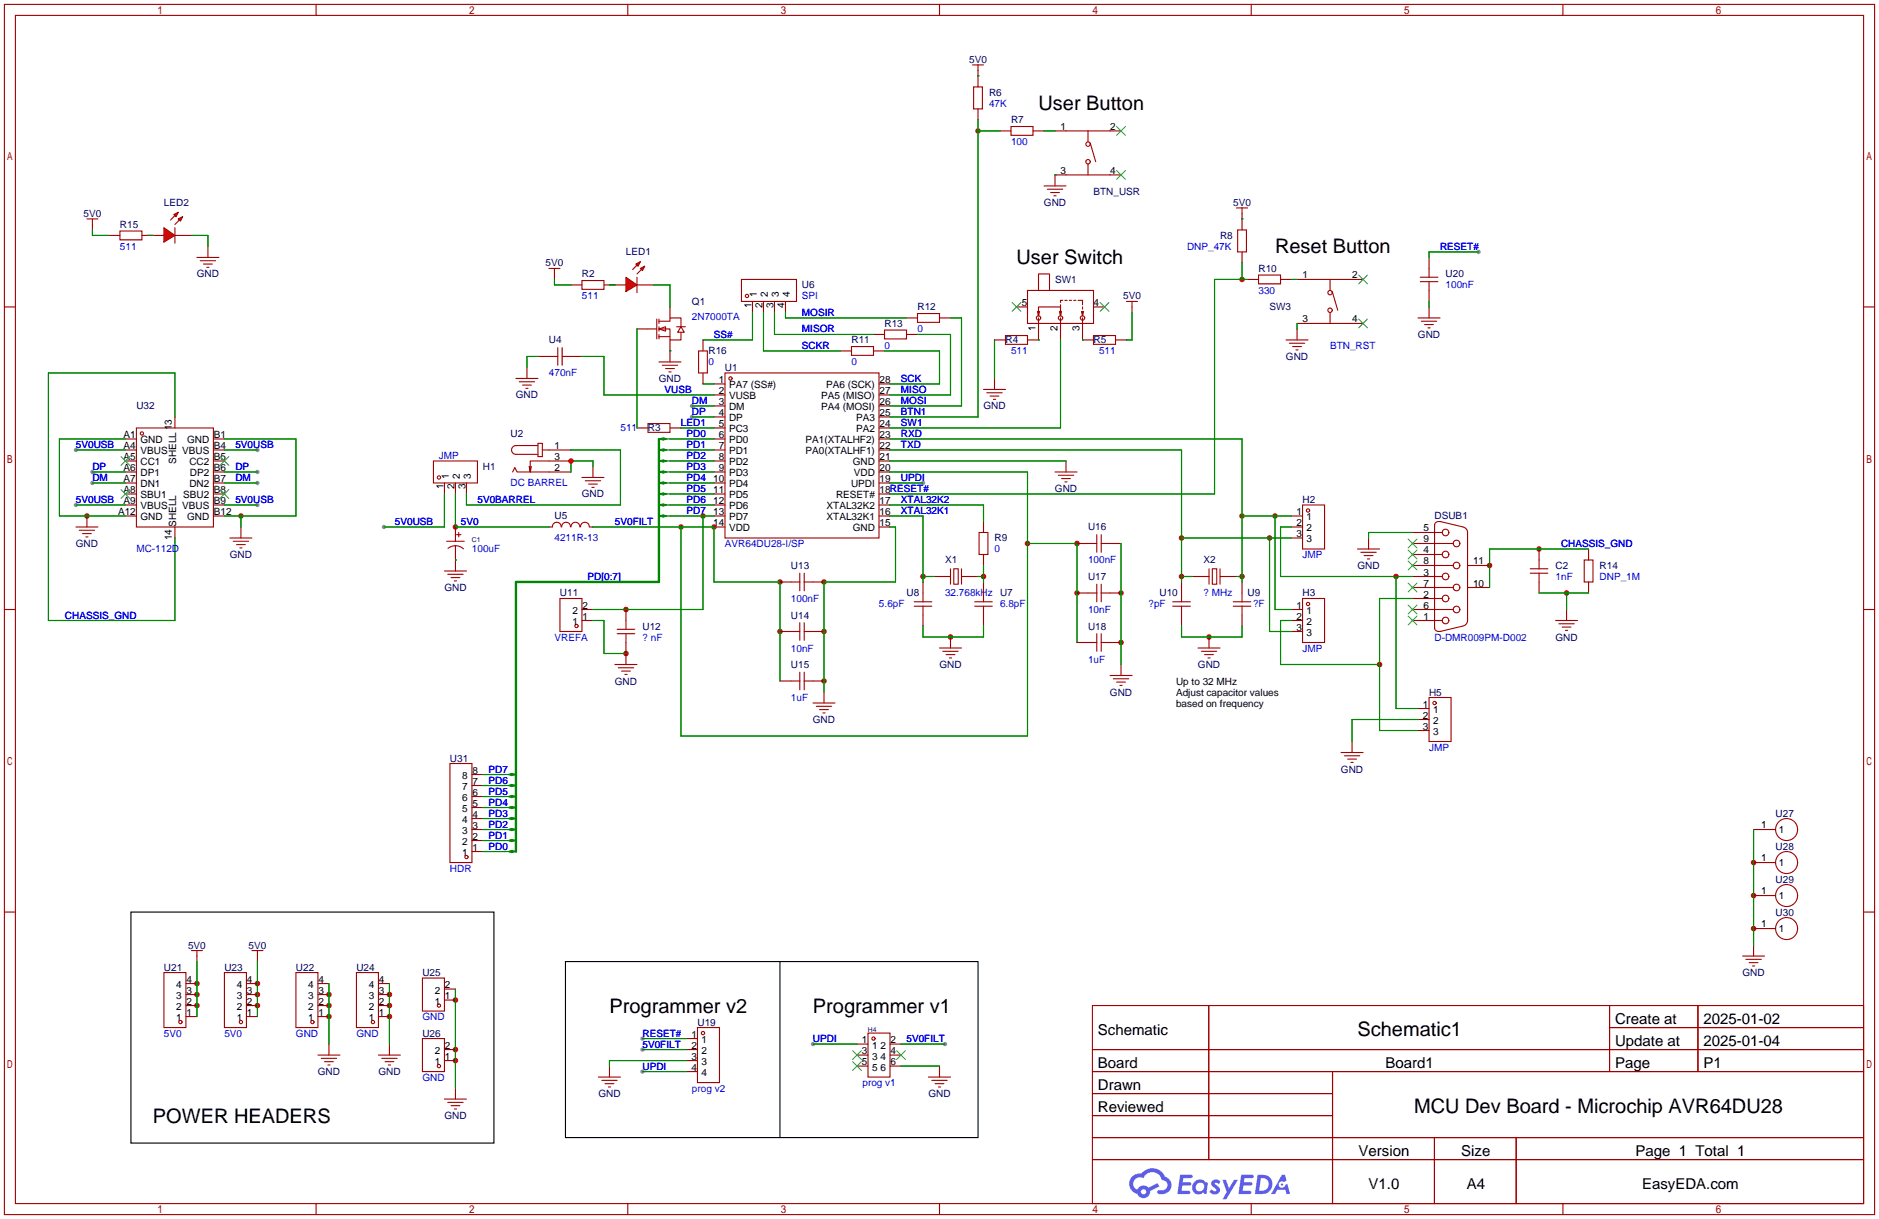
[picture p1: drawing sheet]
<svg xmlns="http://www.w3.org/2000/svg" width="434mm" height="281mm" viewBox="0 0 434 281" stroke-linecap="round" stroke-linejoin="round" font-family="sans-serif">
<g fill="#999">
<circle cx="88.6" cy="121.7" r=".51"/>
<circle cx="148.3" cy="239.8" r=".51"/>
<circle cx="148.3" cy="242.3" r=".51"/>
<circle cx="213.1" cy="111.5" r=".51"/>
<circle cx="148.3" cy="247.4" r=".51"/>
<circle cx="187.7" cy="241" r=".51"/>
<circle cx="218.2" cy="241" r=".51"/>
<circle cx="341.4" cy="58.2" r=".51"/>
<circle cx="17.5" cy="103.9" r=".51"/>
<circle cx="17.5" cy="116.6" r=".51"/>
<circle cx="59.4" cy="103.9" r=".51"/>
<circle cx="59.4" cy="116.6" r=".51"/>
<circle cx="59.4" cy="111.5" r=".51"/>
<circle cx="21.3" cy="111.5" r=".51"/>
<circle cx="59.4" cy="109" r=".51"/>
<circle cx="21.3" cy="109" r=".51"/>
<circle cx="159.8" cy="96.3" r=".51"/>
<circle cx="159.8" cy="93.7" r=".51"/>
</g>
<g fill="none" stroke="#a10000" stroke-width=".25">
<path d="M1 1h431.8v279.4h-431.8zM3.6 3.6h426.7v274.3h-426.7zM73 1v2.6M144.9 1v2.6M216.9 1v2.6M288.9 1v2.6M360.8 1v2.6M1 70.9h2.6M430.3 70.9h2.5M1 140.7h2.6M430.3 140.7h2.5M1 210.6h2.6"/>
<path d="M430.3 210.6h2.5M252.2 232.2h178.1v45.7h-178.1zM279.1 232.2v35.5M371.6 232.2v15.2M371.6 237.2h58.7M392 232.2v15.2M252.2 242.3h178.1M252.2 247.4h178.1M252.2 252.5h55.5M252.2 257.6h55.5M307.7 247.4v30.5M73 277.9v2.5"/>
<path d="M144.9 277.9v2.5M216.9 277.9v2.5M252.2 262.6h178.1M252.2 267.7h178.1M288.9 277.9v2.5M331.2 262.6v15.3M350.1 262.6v15.3M360.8 277.9v2.5"/>
</g>
<g fill="#5487ff">
<path d="M280 272.6a1.3 1.3 0 0 1 1.8 .2l-.4 .7a.54 .54 0 0 0-.9-.3l.1 .2a1.28 1.28 0 0 1 .8 2 1.53 1.53 0 0 1-2.2-.2l.5-.6 .8 .4a.31 .31 0 0 0 .4-.3 .31 .31 0 0 0-.3-.3 1.12 1.12 0 0 1-.6-1.8z"/>
<path d="M282.2 272.4h.9l.6 1.9 1.2-1.9h.9l-2.7 4.5h-.9l1-1.7z"/>
<path d="M272.5 271.2h2.2a.46 .46 0 0 1 .5 .1 .46 .46 0 0 1 .1 .5l-.3 .2h-1.8l-.1 .9h1.6a.4 .4 0 0 1 .4 .5 .4 .4 0 0 1-.4 .3h-1.7l-.2 1.2h1.4a.46 .46 0 0 1 .5 .1 .46 .46 0 0 1 .1 .5l-.3 .2h-2.7z"/>
<path d="M286.6 271.2h2.2a.47 .47 0 0 1 .5 .1 .47 .47 0 0 1 .1 .5l-.3 .2h-1.8l-.1 .9h1.6a.4 .4 0 0 1 .4 .5 .4 .4 0 0 1-.4 .3h-1.7l-.2 1.2h1.4a.46 .46 0 0 1 .5 .1 .46 .46 0 0 1 .1 .5l-.3 .2h-2.7z"/>
<path d="M296 271.2h.7l.4 1.4-.7 .3a.75 .75 0 0 0-1.1 .3 .75 .75 0 0 0 .5 1 .75 .75 0 0 0 .9-.6l.5-.3 .7 2.4h-.9l-.2-1h-1.9l-.5 1h-.9z"/>
<path d="M290.4 271.2l-.7 4.5h1.5a2.27 2.27 0 0 0 2.6-2.3 2.27 2.27 0 0 0-2.7-2.2zM291.1 272a1.5 1.5 0 0 1 1.8 1.5 1.5 1.5 0 0 1-1.9 1.4h-.3z"/>
<path d="M275.8 272.8a1.6 1.6 0 0 0-.3 2.3 1.6 1.6 0 0 0 2.3 .2l.8 .4 .3-2.5-.2-.3h-.5a1.58 1.58 0 0 0-2.4-.1zM276.4 273.4a.99 .99 0 0 1 1.6 .5 .99 .99 0 0 1-1.3 1.1 .98 .98 0 0 1-.3-1.6z"/>
<path d="M261.4 271.6a2.37 2.37 0 0 0 1.2 4 1.54 1.54 0 0 0 1.7 1 1.54 1.54 0 0 0 1.3-1.6l2.1-1.1-.5-.8-2 1.1a1.57 1.57 0 0 0-2.6 .5 1.5 1.5 0 0 1-.8-2.1 1.5 1.5 0 0 1 2.2-.6 2.23 2.23 0 0 1 2.3-1.4 2.23 2.23 0 0 1 2 1.9 1.16 1.16 0 0 1 1.2 1 1.16 1.16 0 0 1-1.1 1.3h-.6a.47 .47 0 0 0-.6 .4 .47 .47 0 0 0 .4 .5 2.14 2.14 0 0 0 2.7-1.3 2.14 2.14 0 0 0-1.3-2.8 3.2 3.2 0 0 0-5.5-.7l-1.1 .1zM263.4 275.2a.6 .6 0 0 1 1.2 0 .6 .6 0 0 1-1.2 0z"/>
<circle cx="296" cy="273.5" r=".28"/>
</g>
<g fill="none" stroke="#a10000" stroke-width=".25">
<path d="M119.1 87.4h5.1M119.9 88.1h3.5M120.6 88.9h2.1M121.4 89.7h.5M126.7 82.3h2.1M128.8 80.3v4M129.8 82.3h2M129.8 80.3v4M167.4 86.1h35.5v38.1h-35.5zM100.1 106.4h10.1v5.1h-10.1zM118.4 109l.5-1.1 .5 1.1h7.3M122.7 107.7l-.3 1.3"/>
<path d="M124.2 102.4h1v3h-1zM124.2 102.9h-5.1a1.02 1.02 0 0 0-1 1 1.02 1.02 0 0 0 1 1h5.1M125.2 103.9h1.5M126.7 106.4h-4.3v2.6l-.2-1.3M134.4 110.2h5M135.1 111h3.6M135.9 111.8h2M136.7 112.5h.5M53.1 124.2h5.1M53.8 125h3.6M54.6 125.7h2M55.4 126.5h.5"/>
<circle cx="168.7" cy="87.4" r=".38"/>
<circle cx="101.3" cy="110.2" r=".38"/>
</g>
<g fill="none" stroke="#870000" stroke-width=".25">
<path d="M121.7 84.8v2.6M124.2 82.3h2.5M131.8 82.3h2.6M164.8 88.6h2.6M164.8 91.2h2.6M164.8 93.7h2.6M164.8 96.3h2.6M164.8 98.8h2.6M202.9 88.6h2.6M202.9 91.2h2.6M202.9 93.7h2.6M202.9 96.3h2.6"/>
<path d="M202.9 98.8h2.6M102.6 111.5v2.5M105.2 111.5v2.5M107.7 111.5v2.5M126.7 103.9h5.1M126.7 106.4h5.1M126.7 109h5.1M136.9 107.7v2.5M164.8 101.3h2.6M164.8 103.9h2.6M164.8 106.4h2.6M164.8 109h2.6"/>
<path d="M164.8 111.5h2.6M164.8 114h2.6M164.8 116.6h2.6M164.8 119.1h2.6M202.9 101.3h2.6M202.9 103.9h2.6M202.9 106.4h2.6M202.9 109h2.6M202.9 111.5h2.6M202.9 114h2.6M202.9 116.6h2.6M202.9 119.1h2.6"/>
<path d="M55.6 121.7v2.5M164.8 121.7h2.6M202.9 121.7h2.6"/>
</g>
<path d="M124.2 82.3h-2.5v2.5M134.4 82.3h5v8.9h25.4M102.6 114v7.7h-14M131.8 103.9h11.5v12.7h-35.6v-2.6M136.9 107.7v-1.3h-5.1v2.6" fill="none" stroke="#008700" stroke-width=".25"/>
<g fill="#c00">
<circle cx="131.8" cy="106.4" r=".63"/>
<circle cx="105.2" cy="121.7" r=".63"/>
<circle cx="157.2" cy="121.7" r=".63"/>
<circle cx="164.8" cy="121.7" r=".63"/>
<circle cx="237.2" cy="125.5" r=".63"/>
<circle cx="248.7" cy="125.5" r=".63"/>
<circle cx="248.7" cy="136.9" r=".63"/>
<circle cx="180.1" cy="134.4" r=".63"/>
<circle cx="180.1" cy="145.8" r=".63"/>
<circle cx="225.8" cy="30.2" r=".63"/>
<circle cx="227.1" cy="133.1" r=".63"/>
<circle cx="213.1" cy="133.1" r=".63"/>
<circle cx="219.5" cy="147.1" r=".63"/>
<circle cx="279.1" cy="147.1" r=".63"/>
<circle cx="322.3" cy="133.1" r=".63"/>
<circle cx="318.5" cy="153.4" r=".63"/>
<circle cx="286.8" cy="133.1" r=".63"/>
<circle cx="286.8" cy="119.1" r=".63"/>
<circle cx="294.4" cy="119.1" r=".63"/>
<circle cx="293.1" cy="124.2" r=".63"/>
<circle cx="272.8" cy="124.2" r=".63"/>
<circle cx="272.8" cy="133.1" r=".63"/>
<circle cx="144.5" cy="150.9" r=".63"/>
<circle cx="190.2" cy="145.8" r=".63"/>
<circle cx="190.2" cy="134.4" r=".63"/>
<circle cx="190.2" cy="157.2" r=".63"/>
<circle cx="258.8" cy="136.9" r=".63"/>
<circle cx="258.8" cy="148.3" r=".63"/>
<circle cx="286.8" cy="64.5" r=".63"/>
<circle cx="45.5" cy="232.2" r=".63"/>
<circle cx="45.5" cy="229.6" r=".63"/>
<circle cx="45.5" cy="227.1" r=".63"/>
<circle cx="75.9" cy="229.6" r=".63"/>
<circle cx="75.9" cy="232.2" r=".63"/>
<circle cx="75.9" cy="234.7" r=".63"/>
<circle cx="59.4" cy="232.2" r=".63"/>
<circle cx="59.4" cy="229.6" r=".63"/>
<circle cx="59.4" cy="227.1" r=".63"/>
<circle cx="89.9" cy="229.6" r=".63"/>
<circle cx="89.9" cy="232.2" r=".63"/>
<circle cx="89.9" cy="234.7" r=".63"/>
<circle cx="105.2" cy="230.9" r=".63"/>
<circle cx="105.2" cy="242.3" r=".63"/>
<circle cx="105.2" cy="244.9" r=".63"/>
<circle cx="404.9" cy="214.4" r=".63"/>
<circle cx="404.9" cy="206.8" r=".63"/>
<circle cx="404.9" cy="199.1" r=".63"/>
<circle cx="144.5" cy="140.7" r=".63"/>
<circle cx="162.3" cy="119.1" r=".63"/>
<circle cx="343.9" cy="130.6" r=".63"/>
<circle cx="355.3" cy="126.7" r=".63"/>
<circle cx="361.7" cy="136.9" r=".63"/>
<circle cx="55.6" cy="119.1" r=".63"/>
<circle cx="20.1" cy="119.1" r=".63"/>
</g>
<path d="M134.4 82.3h5v8.9h25.4M105.2 114v7.7h21.5M205.5 109h31.7v60.9h-80v-48.2M136.9 121.7h27.9v12.7h15.3v22.8M237.2 125.5h11.5v22.8" fill="none" stroke="#008700" stroke-width=".25"/>
<path d="M134.4 64.8h5v2h-5zM147.1 64v3.6M127.5 121.7a1.01 1.01 0 0 1 1-1.1 1.01 1.01 0 0 1 1.1 1.1M129.7 121.7a1.01 1.01 0 0 1 1-1.1 1.01 1.01 0 0 1 1 1.1M131.8 121.7a1.01 1.01 0 0 1 1.1-1.1 1.01 1.01 0 0 1 1 1.1M134 121.7a1.01 1.01 0 0 1 1-1.1 1.01 1.01 0 0 1 1.1 1.1" fill="none" stroke="#a10000" stroke-width=".25"/>
<path d="M131.8 65.8h2.6M139.4 65.8h5.1M147.1 65.8h3.8M126.7 121.7h.8M136.1 121.7h.8" fill="none" stroke="#870000" stroke-width=".25"/>
<g fill="#f00" stroke="#a10000" stroke-width=".25">
<path d="M144.5 64l2.6 1.8-2.6 1.5z"/>
<path d="M146.8 61l1-.5-.5 1z"/>
<path d="M147.8 62l1-.5-.5 1z"/>
</g>
<g fill="none" stroke="#a10000" stroke-width=".25">
<path d="M224.5 15h2.6M225.8 15v1.3M224.8 20.1h2v5h-2zM233.4 29.2h5.1v2h-5.1zM246.1 30.2h10.2M251.2 30.2v2.6M251.2 37.8v2.6M251.7 33l1.3 4.3M27.7 53.3h5.1v2.1h-5.1zM40.4 52.6v3.5M241 42.9h5.1M241.8 43.7h3.6"/>
<path d="M242.6 44.4h2M243.3 45.2h.5M246.1 40.4h10.2M285.5 48h2.5M285.8 53.1h2v5.1h-2zM286.8 48v1.3M126.7 62h2.6M128 62v1.2M147.1 61.2l-1.1 1M148.1 62.2l-1 1M149.6 75.9h2M151.6 73.7v4.5"/>
<path d="M152.1 75.9l1.6-.5v1.1zM152.1 74.2h2.6v-.8h2.5v2M152.1 75.9h2.6v2.6h2.5v-1.8M152.1 77.7h2.6M152.1 73.7v1M152.1 75.4v1.1M152.1 77.2v1M156.2 75.4h2M157.2 75.4l.8 1.3h-1.5zM171.2 64.5h12.7v5.1h-12.7zM204.2 76.2h5.1v2h-5.1zM211.8 72.4h5.1v2h-5.1z"/>
<path d="M237.2 67.1h15.3v7.6h-15.3zM239.5 71.9l.3 1M239.8 72.9v-2h5.1v2M239.8 67.1v-3.9h2.5v3.9M240 71.9l-.2 1M244.6 71.9l.3 1M244.9 70.4v.5M245.1 71.9l-.2 1M245.4 69.3h-.5v.5M245.9 69.3h.5M246.9 69.3h.5M247.9 69.3h.5"/>
<path d="M248.9 69.3h1v1.1M249.7 71.9l.2 1 .3-1M249.9 70.9v.5M249.9 71.9v.5M260.1 69.6h2.5M261.4 69.6v1.3M290.6 63.5h5.1v2h-5.1zM296.9 78.5h5.1M297.7 79.2h3.5M302 64.5h10.2M302 74.7h10.2M307.1 64.5v2.6"/>
<path d="M307.1 72.1v2.6M307.6 67.3l1.3 4.3M327.4 73.4h5.1M327.9 65h4.1M327.9 64h4.1M328.2 74.2h3.5M328.9 74.9h2.1M329.7 75.7h.5M329.9 62v2M329.9 65v2.1M31.5 98.8h17.8v22.9h-17.8zM149.6 97.8h5.1v2h-5.1z"/>
<path d="M152.1 83.6h5.1M152.9 84.3h3.6M153.7 85.1h2M154.4 85.9h.5M196.6 80h5.1v2h-5.1zM227.1 89.9h5.1M227.8 90.7h3.6M228.6 91.4h2M229.4 92.2h.5M298.4 80h2.1M299.2 80.8h.5M243.6 109h5.1"/>
<path d="M244.3 109.7h3.6M245.1 110.5h2M245.9 111.3h.5M300.7 116.6h5.1v10.1h-5.1zM17.5 121.7h5.1M18.3 122.4h3.5M19 123.2h2.1M19.8 124h.5M102.6 131.8h5.1M103.1 125h4.1M103.4 132.6h3.5M103.4 126.6a2.74 2.74 0 0 1 3.6 .1"/>
<path d="M104.1 133.3h2.1M104.9 134.1h.5M105.2 124.2v.8M105.2 126v.7M105.4 123.4h1M105.9 122.9v1.1M129.3 138.2h5.1v7.6h-5.1zM182.6 134.4h2.1M184.7 132.3v4.1M185.7 132.3v4.1M185.7 134.4h2M211.1 140h4"/>
<path d="M211.1 138.9h4M213.1 136.9v2M213.1 140v2M218.2 133.1h1.3M219.5 131.3v3.6M220.2 131.3h1v3.6h-1zM222 131.3v3.6M222 133.1h1.3M225 140h4.1M225 138.9h4.1M226.1 122.9h2v5.1h-2zM227.1 136.9v2"/>
<path d="M227.1 140v2M251.2 125.5h2M251.2 136.9h2M253.2 123.4v4.1M253.2 134.9v4M254.3 125.5h2M254.3 123.4v4.1M254.3 134.9v4M254.3 136.9h2M270.8 140h4M270.8 138.9h4M272.8 136.9v2"/>
<path d="M272.8 140v2M277.9 133.1h1.2M279.1 131.3v3.6M279.9 131.3h1v3.6h-1zM281.7 133.1h1.3M281.7 131.3v3.6M284.7 140h4.1M284.7 138.9h4.1M286.8 136.9v2M286.8 140v2M300.7 138.2h5.1v10.1h-5.1zM313.4 126.7h5.1"/>
<path d="M314.2 127.5h3.6M315 128.3h2M315.7 129h.5M331.2 133.1h1.8M331.2 128h1.8M331.2 122.9h1.8M331.2 125.5h4.3M331.2 138.2h1.8M331.2 130.6h4.3M331.2 135.6h4.3M331.2 121.2v23.8M332.5 120.4l5.3 1.3"/>
<path d="M332.5 120.4a1 1 0 0 0-1.3 .9M337.9 121.7a1.27 1.27 0 0 1 .9 1.2v20.4l-.3 .9-.6 .3M353.3 131.3h4.1M353.3 132.3h4.1M355.3 129.3v2M355.3 132.3v2.1M365.8 129.3h2v5.1h-2zM142 153.4h5.1M142.5 146.3h4.1M142.5 145.3h4.1M142.7 154.2h3.6M143.5 154.9h2"/>
<path d="M144.3 155.7h.5M144.5 143.3v2M144.5 146.3v2M182.6 145.8h2.1M182.6 157.2h2.1M184.7 143.8v4M184.7 155.2v4.1M185.7 143.8v4M185.7 155.2v4.1M185.7 145.8h2M185.7 157.2h2M216.9 149.6h5.1"/>
<path d="M217.7 150.4h3.5M218.4 151.1h2.1M219.2 151.9h.5M251.2 148.3h2M253.2 146.3v4.1M254.3 146.3v4.1M254.3 148.3h2M256.3 156h5.1M257 156.7h3.6M257.8 157.5h2M258.6 158.2h.5M276.6 149.6h5.1"/>
<path d="M277.4 150.4h3.5M278.1 151.1h2.1M278.9 151.9h.5M331.2 143.3h1.8M331.2 140.7h4.3M331.2 144.9a.95 .95 0 0 0 1.3 .9M337.8 144.5l-5.3 1.3M359.2 143.3h5M359.9 144h3.6M360.7 144.8h2M361.4 145.5h.5M103.9 176.3h5.1v22.8h-5.1z"/>
<path d="M187.7 162.3h5.1M188.5 163.1h3.5M189.2 163.8h2.1M190 164.6h.5M309.6 173.7h5.1M310.4 174.5h3.5M311.1 175.3h2.1M311.9 176h.5M329.9 161h5.1v10.2h-5.1zM44.2 219.5h2.5M45.5 219.5v1.2M58.2 219.5h2.5"/>
<path d="M59.4 219.5v1.2M37.8 224.5h5.1v12.7h-5.1zM51.8 224.5h5.1v12.7h-5.1zM68.3 224.5h5.1v12.7h-5.1zM82.3 224.5h5.1v12.7h-5.1zM97.5 225.8h5.1v7.6h-5.1zM97.5 239.8h5.1v7.6h-5.1zM161 237.2h5.1v12.7h-5.1zM200.4 238.5h5.1v10.2h-5.1zM402.3 220.7h5.1M403.1 221.5h3.6M403.9 222.3h2"/>
<path d="M404.6 223h.5M73.4 243.6h5.1M74.2 244.3h3.5M74.9 245.1h2.1M75.7 245.9h.5M87.4 243.6h5.1M88.1 244.3h3.6M88.9 245.1h2M89.7 245.9h.5M102.6 253.7h5.1M103.4 254.5h3.5M104.1 255.3h2.1"/>
<path d="M104.9 256h.5M138.2 248.7h5.1M138.9 249.4h3.6M139.7 250.2h2M140.5 251h.5M214.4 248.7h5.1M215.1 249.4h3.6M215.9 250.2h2M216.7 251h.5"/>
<circle cx="251.2" cy="33.3" r=".51"/>
<circle cx="251.2" cy="37.3" r=".51"/>
<circle cx="172.5" cy="68.3" r=".38"/>
<circle cx="239.8" cy="73.4" r=".51"/>
<circle cx="244.9" cy="73.4" r=".51"/>
<circle cx="249.9" cy="73.4" r=".51"/>
<circle cx="307.1" cy="67.6" r=".51"/>
<circle cx="307.1" cy="71.6" r=".51"/>
<circle cx="32.8" cy="100.1" r=".38"/>
<circle cx="302" cy="117.9" r=".38"/>
<circle cx="302" cy="139.4" r=".38"/>
<circle cx="333.8" cy="133.1" r=".76"/>
<circle cx="333.8" cy="128" r=".76"/>
<circle cx="333.8" cy="122.9" r=".76"/>
<circle cx="333.8" cy="138.2" r=".76"/>
<circle cx="336.3" cy="135.6" r=".76"/>
<circle cx="336.3" cy="130.6" r=".76"/>
<circle cx="336.3" cy="125.5" r=".76"/>
<circle cx="133.1" cy="144.5" r=".38"/>
<circle cx="333.8" cy="143.3" r=".76"/>
<circle cx="336.3" cy="140.7" r=".76"/>
<circle cx="331.2" cy="162.3" r=".38"/>
<circle cx="107.7" cy="197.9" r=".38"/>
<circle cx="412.5" cy="199.1" r="2.54"/>
<circle cx="412.5" cy="191.5" r="2.54"/>
<circle cx="412.5" cy="206.8" r="2.54"/>
<circle cx="412.5" cy="214.4" r="2.54"/>
<circle cx="41.7" cy="236" r=".38"/>
<circle cx="55.6" cy="236" r=".38"/>
<circle cx="72.1" cy="236" r=".38"/>
<circle cx="86.1" cy="236" r=".38"/>
<circle cx="101.3" cy="232.2" r=".38"/>
<circle cx="162.3" cy="238.5" r=".38"/>
<circle cx="201.7" cy="239.8" r=".38"/>
<circle cx="101.3" cy="246.1" r=".38"/>
</g>
<g fill="none" stroke="#008700" stroke-width=".25">
<path d="M225.8 17.5h.1M225.8 27.7v68.6h-20.3M225.8 30.2h5.1M286.8 50.5h.1M341.4 58.2h-11.5v1.2M128 64.5v1.3h3.8M140.7 65.8h1.3M147.1 75.9v22.9M150.9 65.8h3.8v5.1M176.3 72.1v8.9h17.8M178.8 72.1v5.1h22.9M181.4 72.1v1.3h27.9"/>
<path d="M211.8 77.2h7.7v14h-14M219.5 73.4h2.5v20.3h-16.5M229.6 78.5v8.9M244.9 78.5v20.3h-39.4M261.4 72.1v6.4h-1.3M286.8 60.7v3.8M288 64.5h-7.6v49.5h-74.9M299.5 74.7v1.2M329.9 69.6v1.3M40.4 96.3v-10.2h-29.2v57.2h29.2v-19.1M154.7 81h.1M157.2 98.8h7.6"/>
<path d="M159.8 96.3h5M159.8 93.7h5M204.2 81h12.7v7.6h-11.4M17.5 116.6h11.5M17.5 103.9h11.5M21.3 111.5h7.7M21.3 109h7.7M29 101.3h-15.3v17.8h15.3M51.8 116.6h7.6M51.8 101.3h16.5v17.8h-16.5M51.8 103.9h7.6M51.8 111.5h7.6"/>
<path d="M51.8 109h7.6M55.6 119.1v2.6M153.9 116.6h10.9M153.9 119.1h10.9M153.9 106.4h10.9M153.9 101.3h10.9M153.9 103.9h10.9M153.9 111.5h10.9M153.9 114h10.9M153.9 109h10.9M162.3 119.1v21.6h-25.4M205.5 116.6h21.6v3.8"/>
<path d="M205.5 119.1h7.6v15.3M205.5 103.9h67.3v30.5M205.5 101.3h81.3v33.1M205.5 106.4h40.6M205.5 111.5h7.6M286.8 119.1h11.4M294.4 119.1v21.6h3.8M105.2 129.3h.1M205.5 121.7h1.3v12.7h-16.6v25.4M213.1 133.1h2.5M225.8 133.1h1.3M227.1 130.6v3.8"/>
<path d="M258.8 125.5v27.9M272.8 133.1h2.5M272.8 124.2h25.4M285.5 133.1h1.3M293.1 124.2v21.6h5.1M298.2 121.7h-2.5v11.4h30.4M322.3 133.1v30.5h5.1M326.1 122.9h-10.1v1.3M326.1 138.2h-7.6v30.5h8.9M355.3 136.9h11.5M361.7 136.9v3.8M366.8 126.7h-22.9v8.9"/>
<path d="M136.9 143.3h2.5v7.6h5.1M213.1 144.5v2.6h14v-2.6M272.8 144.5v2.6h14v-2.6M298.2 143.3h-2.5v10.1h22.8M111.5 178.8h5.8M327.4 166.1h-15.2v5.1M111.5 196.6h5.8M111.5 194.1h5.8M111.5 191.5h5.8M111.5 189h5.8M111.5 186.4h5.8M111.5 183.9h5.8"/>
<path d="M111.5 181.4h5.8M404.9 191.5v26.7M45.5 222v12.7M59.4 222v12.7M75.9 227.1v13.9M89.9 227.1v13.9M105.2 228.3v22.9M148.3 239.8h10.2M148.3 242.3h10.2M148.3 247.4h10.2M158.5 244.9h-17.8v1.2M187.7 241h10.2"/>
<path d="M208 241h10.2M208 246.1h8.9"/>
</g>
<g fill="none" stroke="#870000" stroke-width=".25">
<path d="M225.8 16.3v3.8M225.8 25.1v2.6M230.9 30.2h2.5M238.5 30.2h2.5M243.6 30.2h2.5M256.3 30.2h2.5M25.1 54.4h2.6M32.8 54.4h5M40.4 54.4h3.8M246.1 40.4h-2.5v2.5M256.3 40.4h2.5M286.8 49.3v3.8"/>
<path d="M286.8 58.2v2.5M329.9 59.4v2.6M128 63.2v1.3M147.1 75.9h2.5M154.7 70.9v2.5M154.7 78.5v5.1M173.7 69.6v2.5M176.3 69.6v2.5M178.8 69.6v2.5M181.4 69.6v2.5M201.7 77.2h2.5M209.3 73.4h2.5"/>
<path d="M209.3 77.2h2.5M216.9 73.4h2.6M234.7 70.9h2.5M239.8 73.4v5.1M244.9 73.4v5.1M249.9 73.4v5.1M252.5 70.9h2.5M261.4 70.9v1.2M288 64.5h2.6M295.7 64.5h2.5M299.5 64.5h2.5M299.5 74.7h2.5"/>
<path d="M299.5 75.9v2.6M312.2 64.5h2.5M312.2 74.7h2.5M329.9 67.1v2.5M329.9 70.9v2.5M40.4 96.3v2.5M147.1 98.8h2.5M154.7 98.8h2.5M194.1 81h2.5M201.7 81h2.5M229.6 87.4v2.5M20.1 119.1v2.6"/>
<path d="M29 119.1h2.5M29 101.3h2.5M29 103.9h2.5M29 106.4h2.5M29 109h2.5M29 111.5h2.5M29 114h2.5M29 116.6h2.5M49.3 119.1h2.5M49.3 101.3h2.5M49.3 103.9h2.5M49.3 106.4h2.5"/>
<path d="M49.3 109h2.5M49.3 111.5h2.5M49.3 114h2.5M49.3 116.6h2.5M246.1 106.4v2.6M298.2 119.1h2.5M40.4 121.7v2.5M105.2 121.7v2.5M105.2 126.7v5.1M180.1 134.4h2.5M187.7 134.4h2.5M213.1 134.4v2.5"/>
<path d="M215.6 133.1h2.6M223.3 133.1h2.5M227.1 120.4v2.5M227.1 128v2.6M227.1 134.4v2.5M248.7 125.5h2.5M248.7 136.9h2.5M256.3 125.5h2.5M256.3 136.9h2.5M272.8 134.4v2.5M275.3 133.1h2.6M283 133.1h2.5"/>
<path d="M286.8 134.4v2.5M298.2 121.7h2.5M298.2 124.2h2.5M316 124.2v2.5M326.1 133.1h5.1M326.1 122.9h5.1M326.1 128h5.1M326.1 138.2h5.1M326.1 125.5h5.1M326.1 130.6h5.1M326.1 135.6h5.1M338.8 130.6h5.1"/>
<path d="M338.8 135.6h5.1M355.3 126.7v2.6M355.3 134.4v2.5M366.8 126.7v2.6M366.8 134.4v2.5M134.4 143.3h2.5M134.4 140.7h2.5M144.5 140.7v2.6M144.5 148.3v5.1M180.1 145.8h2.5M180.1 157.2h2.5M187.7 145.8h2.5"/>
<path d="M187.7 157.2h2.5M190.2 159.8v2.5M213.1 142v2.5M219.5 147.1v2.5M227.1 142v2.5M248.7 148.3h2.5M256.3 148.3h2.5M258.8 153.4v2.6M272.8 142v2.5M279.1 147.1v2.5M286.8 142v2.5M298.2 143.3h2.5"/>
<path d="M298.2 140.7h2.5M298.2 145.8h2.5M326.1 143.3h5.1M326.1 140.7h5.1M361.7 140.7v2.6M109 178.8h2.5M312.2 171.2v2.5M327.4 163.6h2.5M327.4 166.1h2.5M327.4 168.7h2.5M109 191.5h2.5M109 196.6h2.5"/>
<path d="M109 194.1h2.5M109 189h2.5M109 186.4h2.5M109 183.9h2.5M109 181.4h2.5M404.9 191.5h5.1M404.9 199.1h5.1M404.9 206.8h5.1M404.9 214.4h5.1M404.9 218.2v2.5M42.9 234.7h2.6M42.9 232.2h2.6"/>
<path d="M42.9 229.6h2.6M42.9 227.1h2.6M45.5 220.7v1.3M56.9 234.7h2.5M56.9 232.2h2.5M56.9 229.6h2.5M56.9 227.1h2.5M59.4 220.7v1.3M73.4 234.7h2.5M73.4 232.2h2.5M73.4 229.6h2.5M73.4 227.1h2.5"/>
<path d="M87.4 234.7h2.5M87.4 232.2h2.5M87.4 229.6h2.5M87.4 227.1h2.5M102.6 230.9h2.6M102.6 228.3h2.6M158.5 239.8h2.5M75.9 241v2.6M89.9 241v2.6M102.6 242.3h2.6M102.6 244.9h2.6M105.2 251.2v2.5"/>
<path d="M140.7 246.1v2.6M158.5 242.3h2.5M158.5 244.9h2.5M158.5 247.4h2.5M197.9 241h2.5M197.9 246.1h2.5M197.9 243.6h2.5M205.5 241h2.5M205.5 246.1h2.5M205.5 243.6h2.5M216.9 246.1v2.6"/>
</g>
<g fill="none" stroke="#3c3" stroke-width=".25">
<path d="M257.8 29.2l2 2M257.8 39.4l2 2M259.8 29.2l-2 2M259.8 39.4l-2 2M233.7 69.8l2 2.1M235.7 69.8l-2 2.1M254 69.8l2 2.1M256 69.8l-2 2.1M313.7 63.5l2 2M313.7 73.7l2 2M315.7 63.5l-2 2M315.7 73.7l-2 2"/>
<path d="M27.9 105.4l2.1 2M27.9 113l2.1 2.1M30 105.4l-2.1 2M30 113l-2.1 2.1M50.8 105.4l2 2M50.8 113l2 2.1M52.8 105.4l-2 2M52.8 113l-2 2.1M325.1 127l2.1 2M325.1 124.5l2.1 2M325.1 129.5l2.1 2.1M325.1 134.6l2.1 2.1"/>
<path d="M325.1 139.7l2.1 2M327.2 127l-2.1 2M327.2 124.5l-2.1 2M327.2 129.5l-2.1 2.1M327.2 134.6l-2.1 2.1M327.2 139.7l-2.1 2M325.1 142.2l2.1 2.1M327.2 142.2l-2.1 2.1M196.8 242.6l2.1 2M196.8 245.1l2.1 2M198.9 242.6l-2.1 2M198.9 245.1l-2.1 2"/>
<path d="M207 242.6l2 2M209 242.6l-2 2"/>
</g>
<path d="M30.2 210.6h83.8v53.3h-83.8zM130.6 222h95.2v40.6h-95.2zM180.1 222v40.6" fill="none" stroke="#000" stroke-width=".25"/>
<path d="M152.1 101.3v33.1h-33v62.2" fill="none" stroke="#008700" stroke-width=".51"/>
<g fill="#008700" stroke="#008700" stroke-width=".25">
<path d="M117.3 196.6l.8-.3 1 .3-1 .3z"/>
<path d="M117.3 194.1l.8-.3 1 .3-1 .2z"/>
<path d="M117.3 191.5l.8-.2 1 .2-1 .3z"/>
<path d="M117.3 189l.8-.3 1 .3-1 .2z"/>
<path d="M117.3 186.4l.8-.2 1 .2-1 .3z"/>
<path d="M117.3 183.9l.8-.3 1 .3-1 .2z"/>
<path d="M117.3 181.4l.8-.3 1 .3-1 .2z"/>
<path d="M117.3 178.8l.8-.2 1 .2-1 .3z"/>
<path d="M152.1 101.3l1.1-.2 .7 .2-.7 .3z"/>
<path d="M152.1 103.9l1.1-.3 .7 .3-.7 .2z"/>
<path d="M152.1 106.4l1.1-.2 .7 .2-.7 .3z"/>
<path d="M152.1 109l1.1-.3 .7 .3-.7 .2z"/>
<path d="M152.1 111.5l1.1-.2 .7 .2-.7 .3z"/>
<path d="M152.1 114l1.1-.2 .7 .2-.7 .3z"/>
<path d="M152.1 116.6l1.1-.3 .7 .3-.7 .2z"/>
<path d="M152.1 119.1l1.1-.2 .7 .2-.7 .3z"/>
</g>
<g fill="#f00" stroke="#a10000" stroke-width=".25">
<path d="M37.8 52.6l2.6 1.8-2.6 1.5z"/>
<path d="M40.1 49.5l1-.5-.5 1z"/>
<path d="M41.1 50.5l1.1-.5-.5 1.1z"/>
</g>
<path d="M20.1 50.5h2.5M21.3 50.5v1.3M40.4 49.8l-1 1M41.4 50.8l-1 1M45.5 59.4h5M46.2 60.2h3.6M47 61h2M47.8 61.7h.5M232.2 77.5h5v2h-5zM252.5 77.5h5.1v2h-5.1zM161.3 81h2v5.1h-2z" fill="none" stroke="#a10000" stroke-width=".25"/>
<path d="M241 30.2h2.6M21.3 53.1v1.3h3.8M34 54.4h1.3M44.2 54.4h3.8v2.5M243.6 40.4h.1M173.7 72.1v6.4h-11.4M239.8 78.5h.1M249.9 78.5h.1M298.2 64.5h1.3M162.3 88.6h2.5" fill="none" stroke="#008700" stroke-width=".25"/>
<path d="M21.3 51.8v1.3M48 56.9v2.5M162.3 78.5v2.5M229.6 78.5h2.6M237.2 78.5h2.6M249.9 78.5h2.6M257.6 78.5h2.5M162.3 86.1v2.5" fill="none" stroke="#870000" stroke-width=".25"/>
<g font-size="4.6">
<text x="239.8" y="25.5">User Button</text>
<text x="294.4" y="58.5">Reset Button</text>
<text x="234.7" y="61.1">User Switch</text>
<text x="140.7" y="233.8">Programmer v2</text>
<text x="187.7" y="233.8">Programmer v1</text>
<text x="313.4" y="239.3">Schematic1</text>
<text x="326.5" y="257">MCU Dev Board - Microchip AVR64DU28</text>
<text x="35.3" y="259.2">POWER HEADERS</text>
</g>
<g font-size="3.5">
<text x="253.5" y="238.9">Schematic</text>
<text x="372.9" y="236.4">Create at</text>
<text x="393.3" y="236.4">2025-01-02</text>
<text x="372.9" y="241.5">Update at</text>
<text x="393.3" y="241.5">2025-01-04</text>
<text x="253.5" y="246.5">Board</text>
<text x="253.5" y="251.6">Drawn</text>
<text x="319.9" y="246.5">Board1</text>
<text x="372.9" y="246.5">Page</text>
<text x="393.3" y="246.5">P1</text>
<text x="253.5" y="256.7">Reviewed</text>
<text x="313.7" y="266.9">Version</text>
<text x="337.4" y="266.9">Size</text>
<text x="377.6" y="266.9">Page 1 Total 1</text>
<text x="316" y="274.5">V1.0</text>
<text x="338.6" y="274.5">A4</text>
<text x="379.1" y="274.5">EasyEDA.com</text>
</g>
<g font-size="2.3" fill="#000080">
<text x="223.8" y="14.5">5V0</text>
<text x="228.3" y="22.1">R6</text>
<text x="233.4" y="28.5">R7</text>
<text x="37.8" y="47.5">LED2</text>
<text x="241" y="47.5">GND</text>
<text x="252.5" y="45">BTN_USR</text>
<text x="284.7" y="47.5">5V0</text>
<text x="19.3" y="50.1">5V0</text>
<text x="27.7" y="52.6">R15</text>
<text x="144.5" y="59">LED1</text>
<text x="281.7" y="55.2">R8</text>
<text x="45.4" y="64.1">GND</text>
<text x="126" y="61.5">5V0</text>
<text x="134.4" y="64.1">R2</text>
<text x="243.6" y="65.3">SW1</text>
<text x="290.6" y="62.8">R10</text>
<text x="333.8" y="64.1">U20</text>
<text x="159.8" y="70.4">Q1</text>
<text x="185.2" y="66.6">U6</text>
<text x="211.8" y="71.7">R12</text>
<text x="259.3" y="69.1">5V0</text>
<text x="293.1" y="71.7">SW3</text>
<text x="204.2" y="75.5">R13</text>
<text x="126.7" y="79.3">U4</text>
<text x="163.6" y="81.8">R16</text>
<text x="196.6" y="79.3">R11</text>
<text x="232.2" y="79.3">R4</text>
<text x="252.5" y="79.3">R5</text>
<text x="296.9" y="83.1">GND</text>
<text x="327.4" y="78">GND</text>
<text x="152.1" y="88.2">GND</text>
<text x="167.4" y="85.6">U1</text>
<text x="31.5" y="94.5">U32</text>
<text x="119.1" y="92">GND</text>
<text x="227.1" y="94.5">GND</text>
<text x="117.9" y="100.9">U2</text>
<text x="149.6" y="99.6">R3</text>
<text x="111.5" y="108.5">H1</text>
<text x="243.6" y="113.6">GND</text>
<text x="128" y="119.9">U5</text>
<text x="134.3" y="114.9">GND</text>
<text x="300.7" y="116.1">H2</text>
<text x="331.2" y="119.9">DSUB1</text>
<text x="229.6" y="125">R9</text>
<text x="251.2" y="122.5">U16</text>
<text x="17.5" y="126.3">GND</text>
<text x="53.1" y="128.8">GND</text>
<text x="182.6" y="131.4">U13</text>
<text x="218.2" y="130.1">X1</text>
<text x="277.9" y="130.1">X2</text>
<text x="313.4" y="131.4">GND</text>
<text x="359.2" y="131.4">C2</text>
<text x="369.3" y="131.4">R14</text>
<text x="102.6" y="136.4">GND</text>
<text x="129.3" y="137.7">U11</text>
<text x="209.3" y="137.7">U8</text>
<text x="230.9" y="137.7">U7</text>
<text x="251.2" y="133.9">U17</text>
<text x="267.7" y="137.7">U10</text>
<text x="288" y="137.7">U9</text>
<text x="300.7" y="137.7">H3</text>
<text x="182.6" y="142.8">U14</text>
<text x="148.3" y="145.3">U12</text>
<text x="251.2" y="145.3">U18</text>
<text x="359.1" y="147.9">GND</text>
<text x="182.6" y="154.2">U15</text>
<text x="216.9" y="154.2">GND</text>
<text x="276.6" y="154.2">GND</text>
<text x="142" y="158">GND</text>
<text x="256.3" y="160.6">GND</text>
<text x="329.9" y="160.6">H5</text>
<text x="187.7" y="166.9">GND</text>
<text x="103.9" y="175.8">U31</text>
<text x="309.6" y="178.4">GND</text>
<text x="410" y="188.5">U27</text>
<text x="410" y="196.1">U28</text>
<text x="410" y="203.8">U29</text>
<text x="410" y="211.4">U30</text>
<text x="43.4" y="219">5V0</text>
<text x="57.4" y="219">5V0</text>
<text x="37.8" y="224.1">U21</text>
<text x="51.8" y="224.1">U23</text>
<text x="68.3" y="224.1">U22</text>
<text x="82.3" y="224.1">U24</text>
<text x="97.5" y="225.3">U25</text>
<text x="402.3" y="225.3">GND</text>
<text x="97.5" y="239.3">U26</text>
<text x="161" y="236.8">U19</text>
<text x="73.4" y="248.2">GND</text>
<text x="87.4" y="248.2">GND</text>
<text x="138.2" y="253.3">GND</text>
<text x="214.4" y="253.3">GND</text>
<text x="102.6" y="258.4">GND</text>
</g>
<g font-size="2.3" fill="#00f">
<text x="228.3" y="24.7">47K</text>
<text x="233.4" y="33.6">100</text>
<text x="27.7" y="57.7">511</text>
<text x="274.1" y="57.7">DNP_47K</text>
<text x="332.5" y="57.7">RESET#</text>
<text x="134.4" y="69.1">511</text>
<text x="185.2" y="69.1">SPI</text>
<text x="290.6" y="67.9">330</text>
<text x="333.8" y="66.6">100nF</text>
<text x="159.8" y="74">2N7000TA</text>
<text x="185.2" y="72.9">MOSIR</text>
<text x="185.2" y="76.8">MISOR</text>
<text x="211.8" y="76.8">0</text>
<text x="164.8" y="78">SS#</text>
<text x="185.2" y="80.6">SCKR</text>
<text x="204.2" y="80.6">0</text>
<text x="233.4" y="81.8">511</text>
<text x="253.7" y="81.8">511</text>
<text x="307.1" y="80.6">BTN_RST</text>
<text x="126.7" y="86.9">470nF</text>
<text x="163.6" y="84.4">0</text>
<text x="196.6" y="84.4">0</text>
<text x="208" y="88.2">SCK</text>
<text x="153.4" y="90.7">VUSB</text>
<text x="159.8" y="95.8">DP</text>
<text x="159.8" y="93.3">DM</text>
<text x="208" y="95.8">BTN1</text>
<text x="208" y="93.3">MOSI</text>
<text x="208" y="90.7">MISO</text>
<text x="143.3" y="99.6">511</text>
<text x="157.2" y="98.3">LED1</text>
<text x="158.5" y="100.9">PD0</text>
<text x="208" y="98.3">SW1</text>
<text x="208" y="100.9">RXD</text>
<text x="17.5" y="103.4">5V0USB</text>
<text x="54.4" y="103.4">5V0USB</text>
<text x="101.3" y="106">JMP</text>
<text x="158.5" y="103.4">PD1</text>
<text x="158.5" y="106">PD2</text>
<text x="208" y="103.4">TXD</text>
<text x="21.3" y="111">DM</text>
<text x="21.3" y="108.5">DP</text>
<text x="54.4" y="111">DM</text>
<text x="54.4" y="108.5">DP</text>
<text x="117.9" y="112.3">DC BARREL</text>
<text x="158.5" y="108.5">PD3</text>
<text x="158.5" y="111">PD4</text>
<text x="158.5" y="113.6">PD5</text>
<text x="208" y="111">UPDI</text>
<text x="17.5" y="116.1">5V0USB</text>
<text x="54.4" y="116.1">5V0USB</text>
<text x="110.2" y="116.1">5V0BARREL</text>
<text x="158.5" y="116.1">PD6</text>
<text x="158.5" y="118.7">PD7</text>
<text x="208" y="116.1">XTAL32K2</text>
<text x="208" y="118.7">XTAL32K1</text>
<text x="91.2" y="121.2">5V0USB</text>
<text x="106.4" y="121.2">5V0</text>
<text x="128" y="125">4211R-13</text>
<text x="142" y="121.2">5V0FILT</text>
<text x="31.5" y="127.6">MC-112D</text>
<text x="109" y="127.6">100uF</text>
<text x="167.4" y="126.3">AVR64DU28-I/SP</text>
<text x="229.6" y="127.6">0</text>
<text x="251.2" y="130.1">100nF</text>
<text x="300.7" y="128.8">JMP</text>
<text x="360.4" y="126.3">CHASSIS_GND</text>
<text x="135.6" y="133.9">PD[0:7]</text>
<text x="218.2" y="137.7">32.768kHz</text>
<text x="277.9" y="137.7">? MHz</text>
<text x="359.2" y="133.9">1nF</text>
<text x="369.3" y="133.9">DNP_1M</text>
<text x="15" y="142.8">CHASSIS_GND</text>
<text x="182.6" y="139">100nF</text>
<text x="202.9" y="140.3">5.6pF</text>
<text x="230.9" y="140.3">6.8pF</text>
<text x="251.2" y="141.5">10nF</text>
<text x="265.2" y="140.3">?pF</text>
<text x="289.3" y="140.3">?F</text>
<text x="128" y="147.9">VREFA</text>
<text x="148.3" y="147.9">? nF</text>
<text x="331.2" y="147.9">D-DMR009PM-D002</text>
<text x="182.6" y="150.4">10nF</text>
<text x="251.2" y="153">1uF</text>
<text x="300.7" y="150.4">JMP</text>
<text x="182.6" y="161.8">1uF</text>
<text x="329.9" y="173.3">JMP</text>
<text x="112.8" y="178.4">PD7</text>
<text x="112.8" y="186">PD4</text>
<text x="112.8" y="183.4">PD5</text>
<text x="112.8" y="180.9">PD6</text>
<text x="112.8" y="191.1">PD2</text>
<text x="112.8" y="188.5">PD3</text>
<text x="112.8" y="196.1">PD0</text>
<text x="112.8" y="193.6">PD1</text>
<text x="103.9" y="201.2">HDR</text>
<text x="37.8" y="239.3">5V0</text>
<text x="51.8" y="239.3">5V0</text>
<text x="68.3" y="239.3">GND</text>
<text x="82.3" y="239.3">GND</text>
<text x="97.5" y="235.5">GND</text>
<text x="148.3" y="239.3">RESET#</text>
<text x="148.3" y="241.9">5V0FILT</text>
<text x="187.7" y="240.6">UPDI</text>
<text x="209.3" y="240.6">5V0FILT</text>
<text x="97.5" y="249.5">GND</text>
<text x="148.3" y="246.9">UPDI</text>
<text x="199.1" y="250.7">prog v1</text>
<text x="159.8" y="252">prog v2</text>
</g>
<g font-size="2.3">
<text x="244.8" y="30">1</text>
<text x="256.3" y="30">2</text>
<text x="244.8" y="40.2">3</text>
<text x="256.3" y="40.2">4</text>
<text x="300.7" y="64.3">1</text>
<text x="312.2" y="64.3">2</text>
<text x="173.5" y="71" transform="rotate(-90 173.5 71)">1</text>
<text x="174.8" y="68.7" transform="rotate(-90 174.8 68.7)">1</text>
<text x="176" y="71" transform="rotate(-90 176 71)">2</text>
<text x="177.3" y="68.7" transform="rotate(-90 177.3 68.7)">2</text>
<text x="178.6" y="71" transform="rotate(-90 178.6 71)">3</text>
<text x="179.9" y="68.7" transform="rotate(-90 179.9 68.7)">3</text>
<text x="181.1" y="71" transform="rotate(-90 181.1 71)">4</text>
<text x="182.4" y="68.7" transform="rotate(-90 182.4 68.7)">4</text>
<text x="236" y="70.6">5</text>
<text x="252.5" y="70.6">4</text>
<text x="239.1" y="76.4" transform="rotate(-90 239.1 76.4)">1</text>
<text x="244.1" y="76.4" transform="rotate(-90 244.1 76.4)">2</text>
<text x="249.2" y="76.4" transform="rotate(-90 249.2 76.4)">3</text>
<text x="300.7" y="74.4">3</text>
<text x="312.2" y="74.4">4</text>
<text x="166" y="88.4">1</text>
<text x="168.3" y="89.7">PA7 (SS#)</text>
<text x="190.7" y="89.7">PA6 (SCK)</text>
<text x="203.1" y="88.4">28</text>
<text x="166" y="91">2</text>
<text x="166" y="93.5">3</text>
<text x="168.3" y="92.2">VUSB</text>
<text x="168.3" y="94.8">DM</text>
<text x="189.6" y="94.8">PA4 (MOSI)</text>
<text x="189.6" y="92.2">PA5 (MISO)</text>
<text x="203.1" y="93.5">26</text>
<text x="203.1" y="91">27</text>
<text x="28.5" y="101.1">A1</text>
<text x="39.7" y="99.3" transform="rotate(-90 39.7 99.3)">13</text>
<text x="49.4" y="101.1">B1</text>
<text x="166" y="96">4</text>
<text x="166" y="98.6">5</text>
<text x="166" y="101.1">6</text>
<text x="168.3" y="97.3">DP</text>
<text x="168.3" y="99.8">PC3</text>
<text x="197.6" y="99.8">PA2</text>
<text x="197.6" y="97.3">PA3</text>
<text x="203.1" y="101.1">23</text>
<text x="203.1" y="98.6">24</text>
<text x="203.1" y="96">25</text>
<text x="28.5" y="103.7">A4</text>
<text x="28.5" y="106.2">A5</text>
<text x="32.4" y="102.4">GND</text>
<text x="32.4" y="104.9">VBUS</text>
<text x="32.4" y="107.5">CC1</text>
<text x="40.7" y="107.1" transform="rotate(-90 40.7 107.1)">SHELL</text>
<text x="42" y="104.9">VBUS</text>
<text x="43.2" y="102.4">GND</text>
<text x="43.7" y="107.5">CC2</text>
<text x="49.4" y="103.7">B4</text>
<text x="49.4" y="106.2">B5</text>
<text x="128" y="103.7">1</text>
<text x="128" y="106.2">3</text>
<text x="166" y="103.7">7</text>
<text x="166" y="106.2">8</text>
<text x="168.3" y="102.4">PD0</text>
<text x="168.3" y="104.9">PD1</text>
<text x="168.3" y="107.5">PD2</text>
<text x="186" y="104.9">PA0(XTALHF1)</text>
<text x="186" y="102.4">PA1(XTALHF2)</text>
<text x="196.9" y="107.5">GND</text>
<text x="203.1" y="106.2">21</text>
<text x="203.1" y="103.7">22</text>
<text x="28.5" y="108.7">A6</text>
<text x="28.5" y="111.3">A7</text>
<text x="28.5" y="113.8">A8</text>
<text x="32.4" y="110">DP1</text>
<text x="32.4" y="112.5">DN1</text>
<text x="43.7" y="112.5">DN2</text>
<text x="43.8" y="110">DP2</text>
<text x="49.4" y="108.7">B6</text>
<text x="49.4" y="111.3">B7</text>
<text x="49.4" y="113.8">B8</text>
<text x="102.4" y="112.9" transform="rotate(-90 102.4 112.9)">1</text>
<text x="103.7" y="110.6" transform="rotate(-90 103.7 110.6)">1</text>
<text x="104.9" y="112.9" transform="rotate(-90 104.9 112.9)">2</text>
<text x="106.2" y="110.6" transform="rotate(-90 106.2 110.6)">2</text>
<text x="107.5" y="112.9" transform="rotate(-90 107.5 112.9)">3</text>
<text x="108.7" y="110.6" transform="rotate(-90 108.7 110.6)">3</text>
<text x="128" y="108.7">2</text>
<text x="164.7" y="111.3">10</text>
<text x="164.7" y="113.8">11</text>
<text x="166" y="108.7">9</text>
<text x="168.3" y="110">PD3</text>
<text x="168.3" y="112.5">PD4</text>
<text x="196.5" y="112.5">UPDI</text>
<text x="197.1" y="110">VDD</text>
<text x="203.1" y="113.8">18RESET#</text>
<text x="203.1" y="111.3">19</text>
<text x="203.1" y="108.7">20</text>
<text x="27.3" y="118.9">A12</text>
<text x="28.5" y="116.4">A9</text>
<text x="32.4" y="115.1">SBU1</text>
<text x="32.4" y="117.6">VBUS</text>
<text x="42" y="117.6">VBUS</text>
<text x="42.3" y="115.1">SBU2</text>
<text x="49.4" y="116.4">B9</text>
<text x="49.4" y="118.9">B12</text>
<text x="164.7" y="116.4">12</text>
<text x="164.7" y="118.9">13</text>
<text x="168.3" y="115.1">PD5</text>
<text x="168.3" y="117.6">PD6</text>
<text x="190.8" y="117.6">XTAL32K2</text>
<text x="193" y="115.1">RESET#</text>
<text x="203.1" y="118.9">16</text>
<text x="203.1" y="116.4">17</text>
<text x="299.3" y="118.9">1</text>
<text x="32.4" y="120.2">GND</text>
<text x="39.7" y="124.7" transform="rotate(-90 39.7 124.7)">14</text>
<text x="40.7" y="121.6" transform="rotate(-90 40.7 121.6)">SHELL</text>
<text x="43.2" y="120.2">GND</text>
<text x="164.7" y="121.4">14</text>
<text x="168.3" y="120.2">PD7</text>
<text x="168.3" y="122.7">VDD</text>
<text x="190.8" y="120.2">XTAL32K1</text>
<text x="196.9" y="122.7">GND</text>
<text x="203.1" y="121.4">15</text>
<text x="299.3" y="121.4">2</text>
<text x="299.3" y="124">3</text>
<text x="301.7" y="120.2">1</text>
<text x="301.7" y="122.7">2</text>
<text x="301.7" y="125.2">3</text>
<text x="328.7" y="122.7">5</text>
<text x="328.7" y="125.2">9</text>
<text x="328.7" y="127.8">4</text>
<text x="328.7" y="130.3">8</text>
<text x="340.1" y="130.3">11</text>
<text x="328.7" y="132.9">3</text>
<text x="328.7" y="137.9">2</text>
<text x="328.7" y="135.4">7</text>
<text x="340.1" y="135.4">10</text>
<text x="132.1" y="141.8">2</text>
<text x="134.5" y="143">1</text>
<text x="134.5" y="140.5">2</text>
<text x="299.3" y="140.5">1</text>
<text x="299.3" y="143">2</text>
<text x="301.7" y="141.8">1</text>
<text x="328.7" y="143">1</text>
<text x="328.7" y="140.5">6</text>
<text x="132.1" y="144.3">1</text>
<text x="299.3" y="145.6">3</text>
<text x="301.7" y="144.3">2</text>
<text x="301.7" y="146.8">3</text>
<text x="271.5" y="158">Up to 32 MHz</text>
<text x="271.5" y="160.6">Adjust capacitor values</text>
<text x="271.5" y="163.1">based on frequency</text>
<text x="328.5" y="163.3">1</text>
<text x="328.5" y="165.9">2</text>
<text x="330.9" y="164.6">1</text>
<text x="330.9" y="167.2">2</text>
<text x="328.5" y="168.4">3</text>
<text x="330.9" y="169.7">3</text>
<text x="106.7" y="179.9">8</text>
<text x="109.1" y="178.6">8</text>
<text x="106.7" y="184.9">6</text>
<text x="106.7" y="182.4">7</text>
<text x="109.1" y="183.7">6</text>
<text x="109.1" y="181.1">7</text>
<text x="106.7" y="190">4</text>
<text x="106.7" y="187.5">5</text>
<text x="109.1" y="191.3">3</text>
<text x="109.1" y="188.7">4</text>
<text x="109.1" y="186.2">5</text>
<text x="406.6" y="191.1">1</text>
<text x="106.7" y="197.6">1</text>
<text x="106.7" y="195.1">2</text>
<text x="106.7" y="192.6">3</text>
<text x="109.1" y="196.4">1</text>
<text x="109.1" y="193.8">2</text>
<text x="410.7" y="192.3">1</text>
<text x="406.6" y="198.7">1</text>
<text x="410.7" y="199.9">1</text>
<text x="406.6" y="206.3">1</text>
<text x="410.7" y="207.6">1</text>
<text x="406.6" y="213.9">1</text>
<text x="410.7" y="215.2">1</text>
<text x="43.1" y="226.8">4</text>
<text x="57" y="226.8">4</text>
<text x="73.5" y="226.8">4</text>
<text x="87.5" y="226.8">4</text>
<text x="40.7" y="233.2">2</text>
<text x="40.7" y="230.7">3</text>
<text x="40.7" y="228.1">4</text>
<text x="43.1" y="231.9">2</text>
<text x="43.1" y="229.4">3</text>
<text x="54.7" y="233.2">2</text>
<text x="54.7" y="230.7">3</text>
<text x="54.7" y="228.1">4</text>
<text x="57" y="231.9">2</text>
<text x="57" y="229.4">3</text>
<text x="71.2" y="233.2">2</text>
<text x="71.2" y="230.7">3</text>
<text x="71.2" y="228.1">4</text>
<text x="73.5" y="231.9">2</text>
<text x="73.5" y="229.4">3</text>
<text x="85.2" y="233.2">2</text>
<text x="85.2" y="230.7">3</text>
<text x="85.2" y="228.1">4</text>
<text x="87.5" y="231.9">2</text>
<text x="87.5" y="229.4">3</text>
<text x="100.4" y="231.9">1</text>
<text x="100.4" y="229.4">2</text>
<text x="102.7" y="230.7">1</text>
<text x="102.7" y="228.1">2</text>
<text x="40.7" y="235.7">1</text>
<text x="43.1" y="234.5">1</text>
<text x="54.7" y="235.7">1</text>
<text x="57" y="234.5">1</text>
<text x="71.2" y="235.7">1</text>
<text x="73.5" y="234.5">1</text>
<text x="85.2" y="235.7">1</text>
<text x="87.5" y="234.5">1</text>
<text x="159.6" y="239.5">1</text>
<text x="100.4" y="245.9">1</text>
<text x="100.4" y="243.4">2</text>
<text x="102.7" y="244.6">1</text>
<text x="102.7" y="242.1">2</text>
<text x="159.6" y="242.1">2</text>
<text x="159.6" y="244.6">3</text>
<text x="162" y="240.8">1</text>
<text x="162" y="243.4">2</text>
<text x="162" y="245.9">3</text>
<text x="199" y="240.8">1</text>
<text x="199" y="243.4">3</text>
<text x="199" y="245.9">5</text>
<text x="201.3" y="242.1">1</text>
<text x="201.3" y="244.6">3</text>
<text x="203.3" y="244.6">4</text>
<text x="203.3" y="242.1">2</text>
<text x="205.6" y="245.9">6</text>
<text x="205.6" y="243.4">4</text>
<text x="205.6" y="240.8">2</text>
<text x="159.6" y="247.2">4</text>
<text x="162" y="248.4">4</text>
<text x="201.3" y="247.2">5</text>
<text x="203.3" y="247.2">6</text>
</g>
<g font-size="1.6" fill="#000080">
<text x="109" y="125.2">C1</text>
<text x="200.4" y="238.2">H4</text>
</g>
</svg>
